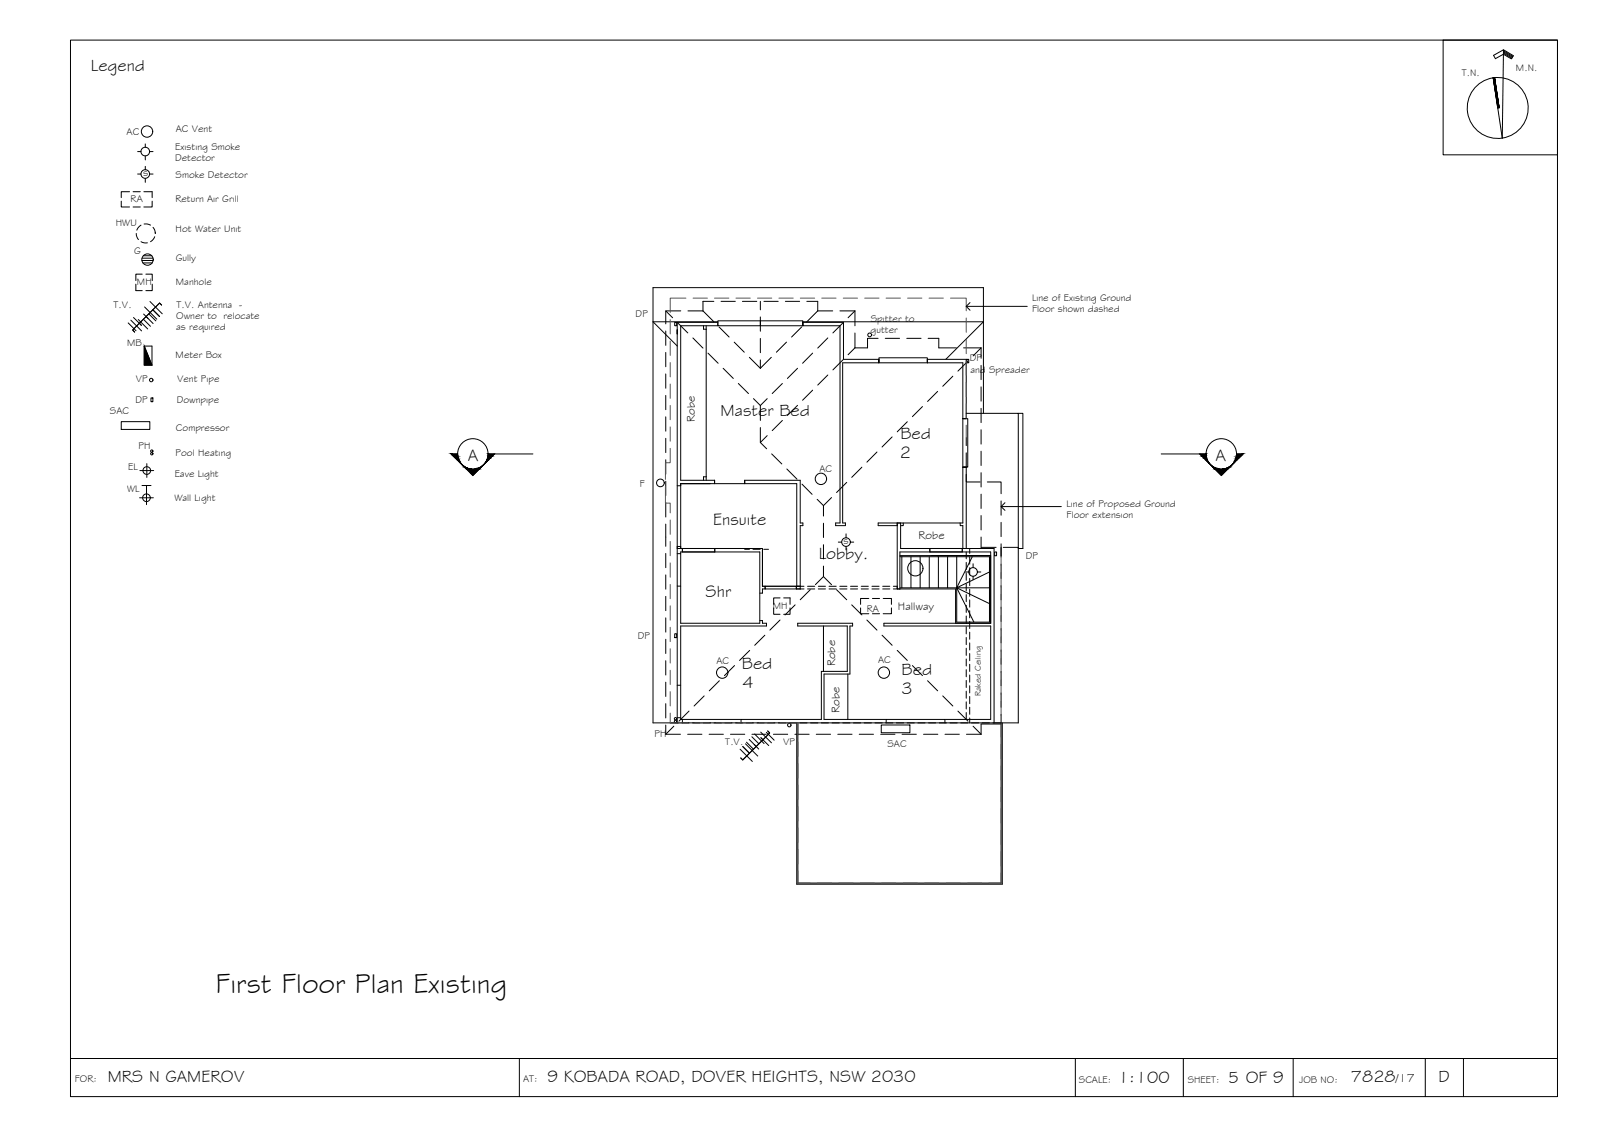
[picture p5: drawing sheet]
<svg xmlns="http://www.w3.org/2000/svg" width="420mm" height="297mm" viewBox="0 0 420 297" stroke-linecap="round" stroke-linejoin="round" font-family="sans-serif">
<!-- layer: BORDER -->
<g fill="none" stroke="#000" stroke-width=".26">
<path d="M18.5 10.5h390v277h-390zM378.5 10.5h30v30.1h-30zM394.3 13.1l2.6 1.5-.5 .8-2.1-1.2-2.1 1.2-.5-.9 2.6-1.4-.3 23.1-2.4-15.8M394.3 13.3l2.5 1.5M394.3 13.6l2.4 1.4M394.3 13.9l2.2 1.3M392 20.4l1.2 7.9M18.5 277.5h390M136.2 277.5v10M282 277.5v10M310.4 277.5v10M339.2 277.5v10"/>
<path d="M373.8 277.5v10M383.8 277.5v10"/>
<circle cx="392.8" cy="28.3" r="8"/>
</g>
<!-- layer: EXISTING -->
<g fill="none" stroke="#000" stroke-width=".26">
<path d="M177.6 87.6v-1.1v1.1M184.5 85.4v.9h.7M185.2 85.4v40.5M177.6 127.4h.9M185.2 125h-.7v.9M187.4 126.8v-.9h-8.9v-40.5h9.8v-.9h-10.7v105M195.3 126.8v-.9h14.6v11.2h.7v.7h-.7v16.6h-9.2v-.7h9.2h-9.9v-9.9h-22.4M235.3 137.8h-5v-.7h6.6v.7h-.7M236.9 137.1h15.6v-42h-31.5v42h.7v.7h-2.5v-.7h1.1v-51.7h-32v-1.3h22.3v1.3v-.9h10.6v9.7h9.3v.9v-1.3h12.7v1.3v-.9h10.2v15.6h-.9h1.3v12.7h-1.3h.9v21.3h-17.2v-6.7h-.9v17.3M251.8 137.1v.7h.7v6M177.6 153.7h.9M177.6 145.2h.9"/>
<path d="M177.6 143.3h.9M178.5 144.7h20.8v18.7h-20.8zM178.5 143.8v-17h30.5v26.9M187.5 143.8v.9h-8.5v-.9v.9M195.3 144h1.3M197.5 144h1.9M200 144v9.7h.7v.7h-.7v1.1h-.7M200.3 144h1.3M210.9 153.7h-2v.7h2M211.8 154.4h1.9M211.8 153.7h1.9M214.6 154.4h1.9"/>
<path d="M214.6 153.7h1.9M217.4 154.4h1.9M217.4 153.7h1.9M220.2 154.4h1.9M220.2 153.7h1.9M223.1 154.4h1.8M223.1 153.7h1.8M225.9 154.4h1.8M225.9 153.7h1.8M228.7 154.4h1.9M228.7 153.7h1.9M231.5 154.4h1.9"/>
<path d="M231.5 153.7h1.9M234.3 153.7h1v.7h.7v-9.7h23.8v18.7h-28v.7h28v24.5h-43.7v-11.9h6.8v-12.6h.7v-.7h-14.4v.7h13v11.9h-6.8v12.6h-36.9v-24.5h22.5v-.7h-1v-.7h-.7M234.3 154.4h16.3v9M236 146h23.5v17.1h-8.6v-9h8.6M236 145.7h23.8M236.2 143.8h24.5v45.7M236.5 146v8.1M238.9 146v8.1M241.3 146v8.1M243.7 146v8.1M243.9 143.8h8.5v.9h-8.5zM243.9 143.8v.9"/>
<path d="M246.1 146v8.1M248.5 146v8.1M250.9 146v8.1h-14.9M252.4 143.8v.9M253.4 144.7v1.8M253.4 147.4v1.9M253.4 150.3v1.8M253.4 153.1v1.8M253.4 155.9v1.8M253.4 158.7v1.9M254.3 143.8v1.3M254.3 146v1.9"/>
<path d="M254.3 148.8v1.9M254.3 151.7v1.8M254.3 154.5v1.9M254.3 157.3v1.9M255 146l-4.1 8.1 8.6-4.1M259.5 158.3l-8.6-4.2 4.5 9M177.6 179.7h.9M216 164.1v11.9M222.4 176.7v11.9M253.4 161.5v1.9M253.4 164.3v1.9M253.4 167.1v1.9"/>
<path d="M253.4 169.9v1.9M253.4 172.8v1.8M253.4 175.6v1.8M253.4 178.4v1.8M254.3 160.1v1.9M254.3 162.9v1.9M254.3 165.7v1.9M254.3 168.5v1.9M254.3 171.3v1.9M254.3 174.2v1.8M254.3 177v1.9M254.3 179.8v1.9"/>
<path d="M175.8 189.5h86.8v42h-53.3v-42M177.6 188.2h.9M179 188.6v.9M194.4 188.6v.9M232.4 188.6v.9M247.8 188.6v.9M253.4 181.2v1.9M253.4 184v1.9M253.4 186.8v1.8M254.3 182.6v1.9M254.3 185.4v1.9M254.3 188.2v1.3"/>
</g>
<!-- layer: ROOFPLAN -->
<g fill="none" stroke="#000" stroke-width=".26">
<path d="M187.2 79h-2.8v2.6M189.1 79h3.8M194.7 79h3.8M199.4 79v2.2M200.3 79h3.8M206 79h3.7M211.6 79h2.9v2.6M174.6 86.8v3.7M174.6 92.4v3.8M174.6 98v3.8M174.6 81.5l1.8 1.8M177.7 84.6l2.7 2.7"/>
<path d="M178.5 81.5h-3.9v3.4M180.4 81.5h4l2.8 2.9M181.7 88.6l2.7 2.7M185.7 92.6l2.6 2.6M188.3 84.4h-17l6.3 6.3M188.6 85.7l2.6 2.7M189.7 96.6l2.6 2.6M192.6 89.7l2.6 2.6M196.5 93.7l2.9 2.9M199.4 83.1v3.7M199.4 88.7v3.8M199.4 94.4v2.2"/>
<path d="M202.3 93.7l-2.9 2.9M206.3 89.7l-2.7 2.6M209.2 96.6l-2.7 2.6M210.3 85.7l-2.7 2.7M210.6 84.4h47.3l-9.8 9.8M213.1 92.6l-2.6 2.6M217.1 98.3l-2.6 2.7M217.1 88.6l-2.6 2.7M218.4 81.5h-3.9l-2.9 2.9M220.3 81.5h3.9M221.1 94.3l-2.7 2.7M221.1 84.6l-2.7 2.7"/>
<path d="M224.2 91.2l-1.8 1.8M224.2 81.5l-1.8 1.8M224.2 81.5v3.9M224.2 87.3v3.9M230.3 88.7h-2.8v2.5h-3.3M232.2 88.7h3.7M237.8 88.7h3.8M243.4 88.7h2.8v2.5h4.6M249.9 98.6l-2.6 2.7M252.7 91.2h4.6M253.9 94.7l-2.7 2.6M257.3 91.2v2.7"/>
<path d="M257.3 95.8v3.7M257.3 91.2l-2.1 2.1M174.6 103.7v3.7M174.6 109.3v3.7M174.6 114.9v3.8M193.6 100.5l2.7 2.7M197.6 104.5l1.8 1.8M199.4 112.1v3.9M199.4 116l1.7 1.7M201.2 104.5l-1.8 1.8v3.9M201.2 114.2l-1.8 1.8M202.4 119l2.6 2.6"/>
<path d="M205.2 110.2l-2.7 2.7M205.2 100.5l-2.7 2.7M209.2 106.3l-2.7 2.6M213.1 102.3l-2.6 2.6M230 118.5l-2.6 2.7M234 114.5l-2.7 2.7M238 110.6l-2.7 2.6M241.9 106.6l-2.6 2.6M245.9 102.6l-2.6 2.7M257.3 101.4v3.8M257.3 107.1v3.7M257.3 112.7v3.7"/>
<path d="M257.3 118.3v3.7M257.9 108.4v-33h-86.6v114.1h6.3M174.6 120.5v3.8M174.6 126.2v3.7M174.6 131.8v3.7M174.6 137.4v5.8M206.4 123l2.6 2.6M210.3 126.9l2.7 2.7M214.3 130.9l1.7 1.7v2.7M216 137.2v3.7M218.1 130.4l-2.1 2.2M222.1 126.5l-2.7 2.6"/>
<path d="M226 122.5l-2.6 2.7M257.3 123.9v3.8M257.3 129.6v3.7M257.3 135.2v3.7M174.6 145.1v3.7M174.6 150.7v3.8M174.6 156.4v3.7M208.5 158.6l-2.6 2.6M212.5 154.6l-2.6 2.6M216 151.2l2.1 2.1M216 151.2l-2.1 2.1M216 142.8v3.8"/>
<path d="M216 148.4v2.8M219.4 154.6l2.7 2.6M223.4 158.6l2.6 2.6M257.3 140.8v2.7h3.9M262.6 143.5v2.5M262.6 147.9v3.8M262.6 153.5v3.8M262.6 159.2v3.7M263.1 143.5h4v46h-6.4M174.6 162v3.7M174.6 167.6v3.7M174.6 173.2v3.8"/>
<path d="M174.6 178.9v3.7M188.7 178.5l-2.7 2.6M192.6 174.5l-2.6 2.6M196.6 170.5l-2.6 2.7M200.6 166.5l-2.7 2.7M204.6 162.6l-2.7 2.6M227.4 162.6l2.6 2.6M231.3 166.5l2.7 2.7M235.3 170.5l2.7 2.7M239.3 174.5l2.6 2.6M243.3 178.5l2.6 2.6M262.6 164.8v3.7"/>
<path d="M262.6 170.4v3.8M262.6 176v3.8M174.6 192.5h3.9M174.6 184.5v3.7M174.6 190.1v2.4M176.7 190.4l-2.1 2.1M180.3 192.5h3.8M180.7 186.4l-2.6 2.7M184.7 182.4l-2.7 2.7M186 192.5h3.7M191.6 192.5h3.7M197.2 192.5h3.8"/>
<path d="M202.8 192.5h3.8M208.5 192.5h3.7M209 189.5v42.3h53.9v-42.3M214.1 192.5h3.7M219.7 192.5h3.8M225.3 192.5h3.8M231 192.5h3.7M236.6 192.5h3.7M242.2 192.5h3.8M247.3 182.4l2.6 2.7M247.8 192.5h3.8M251.2 186.4l2.7 2.7"/>
<path d="M253.5 192.5h3.8M255.2 190.4l2.1 2.1M262.6 181.7v3.7M262.6 187.3v2.5h-5.3v2.7"/>
</g>
<!-- layer: SERVICES -->
<g fill="none" stroke="#000" stroke-width=".26">
<path d="M36.1 39.7h.9M38.1 37.7v.9M39.3 39.7h.8M31.8 52.7v1.6h2.2M34 50.3h-2.2v1.5M34.9 54.3h1.9M34.9 50.3h1.9M36.1 45.6h.9M37 59l-.7 .6-.4 .7M37.7 50.3h2.2v1.5M37.8 58.7h.9l.8 .3M38.1 40.9v1"/>
<path d="M38.1 43.6v.9M38.1 46.8v1M39.3 45.6h.8M39.9 52.7v1.6h-2.2M40.1 59.6l.5 .7 .1 .9M35.6 74.5v1.7h1.7M35.7 61.2l.2 .9 .4 .7M37 63.4l.8 .3h.9M37.2 68.3h3M37.3 67.7h2.9M37.3 71.9h-1.7v1.7M37.5 68.9h2.4"/>
<path d="M37.6 67h2.2M38.3 71.9h1.6v1.7M39.3 79.1l3.3 3.2M39.9 74.5v1.7h-1.6M40.6 62.1l-.5 .7-.6 .6M40.7 61.2h.1M41.9 79.5l.5 .5-.5-.5-7.1 7 .5 .6-.5-.6zM33.6 84.7l2.1 2M34.3 83.9l2.8 2.9M35 83.2l2.1 2.1-.5-.5M36.3 83.8l2.4 2.4M37.6 83.7l1.9 1.8"/>
<path d="M37.7 82.3l2.5 2.5M37.8 90.7l2 5h-2v-5h2l.1 5M37.9 80.5l3.2 3.2M39 82.3l1.9 1.8M40.1 81.2l1.8 1.8M177 84.5h.5v.9h-.5zM253.6 94.2h.5v.9h-.5zM31.8 110.5h7.5v2.1h-7.5zM39.6 104.3h.5v1h-.5zM36.6 130.5h3.6M36.7 123.4h3.6M37.2 127.3h2.4"/>
<path d="M38.4 127.3v5M38.5 121.6v3.6M221.9 140v1M202.9 159.4v1.7h1.7M204.6 156.8h-1.7v1.6M205.5 156.8h1.7v1.6M207.2 159.4v1.7h-1.7M219.9 142.1h.9M221.9 143.3v.9M223 142.1h.9M225.7 159.4v1.5h2.2M227.9 156.9h-2.2v1.5"/>
<path d="M228.8 156.9h1.9M231.6 156.9h2.2v1.5M233.8 159.4v1.5h-2.2M253.2 150h.9M255.2 147.8v1M255.2 151.1v.9M256.3 150h.9M260.9 144.7h.5v1h-.5zM177 166.2h.5v1h-.5zM228.8 160.9h1.9M194.1 196.4l3.2 3.2M194.3 198.7l.5 .5 7.1-7-.6-.6 .6 .6-7.1 7z"/>
<path d="M194.8 195.7l1.8 1.8M195.5 195l3.2 3.2M195.8 194.6l1.8 1.8M196.5 193.9l2.5 2.5M197.2 193.2l1.8 1.8M197.8 195.2l.5 .5M197.9 192.4l2.5 2.5M199.5 191.9l2.8 2.8M199.6 193.4l2 2.1M201 192l2 2M231.1 190.1h7.5v2h-7.5z"/>
<circle cx="38.1" cy="39.7" r="1.13"/>
<circle cx="38.6" cy="34.5" r="1.49"/>
<circle cx="38.1" cy="45.6" r="1.13"/>
<circle cx="38.7" cy="68.1" r="1.49"/>
<circle cx="39.7" cy="99.6" r=".46"/>
<circle cx="228.1" cy="87.8" r=".5"/>
<circle cx="39.8" cy="119" r=".31"/>
<circle cx="39.8" cy="118.3" r=".31"/>
<circle cx="38.4" cy="130.5" r="1.01"/>
<circle cx="38.5" cy="123.4" r="1.01"/>
<circle cx="173.2" cy="126.6" r="1.01"/>
<circle cx="215.3" cy="125.5" r="1.49"/>
<circle cx="221.9" cy="142.1" r="1.13"/>
<circle cx="255.2" cy="149.9" r="1.13"/>
<circle cx="189.4" cy="176.3" r="1.49"/>
<circle cx="231.8" cy="176.3" r="1.49"/>
<circle cx="177.2" cy="188.4" r=".31"/>
<circle cx="177.2" cy="189.1" r=".31"/>
<circle cx="207" cy="190.1" r=".46"/>
</g>
<!-- layer: DOORS -->
<path d="M187.4 125.9v.9M195.3 125.9v.9" fill="none" stroke="#000" stroke-width=".26"/>
<!-- layer: PLUMBING -->
<path d="M178.5 126.8h7.8M178.5 143.8h7.8" fill="none" stroke="#000" stroke-width=".26"/>
<!-- layer: WINDOWS -->
<path d="M199.4 84.1v1.3" fill="none" stroke="#000" stroke-width=".26"/>
<!-- layer: TEXT -->
<circle cx="240.1" cy="149" r="2" fill="none" stroke="#000" stroke-width=".26"/>
<!-- layer: SERVICES -->
<path d="M37.8 90.7l2 5h-2z" fill="#000" stroke="#000" stroke-width=".26"/>
<!-- layer: EXISTING -->
<g fill="none" stroke="#545454" stroke-width=".26">
<path d="M179.9 78.2h-4.1v3.7M181.8 78.2h3.7M187.4 78.2h3.8M193 78.2h3.8M198.7 78.2h3.7M204.3 78.2h3.7M209.9 78.2h3.8M215.5 78.2h3.8M221.2 78.2h3.7M226.8 78.2h3.7M232.4 78.2h3.8M238 78.2h3.8"/>
<path d="M243.7 78.2h3.7M249.3 78.2h4.1v3.3M175.8 83.8v3.7M175.8 89.4v3.8M175.8 95.1v3.7M253.4 83.4v3.7M253.4 89v3.7M253.4 94.6v3.8M175.8 117.6v3.7h-1.3v4.4M175.8 100.7v3.7M175.8 106.3v3.7M175.8 111.9v3.8"/>
<path d="M253.4 100.2v3.8M253.4 105.9v3.7M253.4 111.5v3.3M174.5 127.5v4.4h1.3v2.6M175.8 136.3v3.8M175.8 142v3.7M175.8 147.6v3.7M175.8 153.2v3.8M175.8 158.8v3.8M262.6 145.7v2.6M262.6 150.1v3.8M262.6 155.8v3.7"/>
<path d="M175.8 164.5v3.7M175.8 170.1v3.7M175.8 175.7v3.8M262.6 161.4v3.8M262.6 167v3.8M262.6 172.6v3.8M262.6 178.3v3.7M175.8 187v2.5h4.5M175.8 181.3v3.8M182.2 189.5h3.8M187.8 189.5h3.8M193.4 189.5h3.8"/>
<path d="M199.1 189.5h3.7M204.7 189.5h4.6v3.2M209.3 194.6v3.7M262.6 183.9v3.8M262.6 189.5v3.8M262.6 195.1v3.8M209.3 200.2v3.8M209.3 205.8v3.8M209.3 211.4v3.8M209.3 217.1v3.7M262.6 200.8v3.7M262.6 206.4v3.8"/>
<path d="M262.6 212v3.8M262.6 217.6v3.8M209.3 228.3v3.2h3.2M209.3 222.7v3.8M214.4 231.5h3.7M220 231.5h3.7M225.6 231.5h3.7M231.2 231.5h3.8M236.9 231.5h3.7M242.5 231.5h3.7M248.1 231.5h3.7M253.7 231.5h3.8"/>
<path d="M262.6 228.9v2.6h-3.2M262.6 223.3v3.7"/>
</g>
<!-- layer: NEWWORK -->
<path d="M253.4 108.4h13.7v35.4h1.2v-35.4h-1.2M253.4 114.8v2M253.4 118.7v3.8M253.4 124.3v2.1h3.7M258.9 126.4h3.7v3M262.6 131.3v3.8M262.6 136.9v3.8M262.6 142.6v3.1" fill="none" stroke="#000" stroke-width=".26"/>
<!-- layer: SECTION POINT -->
<g fill="#000" stroke="#000" stroke-width=".26">
<path d="M120.8 121.4l.4 .4zM121.6 122.2l.5 .3zM122.4 123h3.3l-1.7 1.7zM126.4 122.2l.5-.4zM127.2 121.4l-.3 .4zM317.1 121.4l.4 .4zM317.5 121.8l.4 .4zM318.7 123h3.3l-1.7 1.7zM322.2 122.5l.6-.3zM323.5 121.4l-.4 .4z"/>
<path d="M118.4 119l.5 .5h1.2zM118.4 119h1.6l.1 .5z"/>
<path d="M128 119v.5h1.2zM128 119h1.7l-.5 .5z"/>
<path d="M315.2 119.5l1.1-.5v.5zM314.6 119l.6 .5 1.1-.5z"/>
<path d="M324.3 119.5l1.7-.5-.6 .5zM324.3 119v.5l1.7-.5z"/>
<path d="M118.9 119.5l.5 .6h.8zM118.9 119.5h1.2l.1 .6z"/>
<path d="M119.4 120.1l.5 .4h.4zM119.4 120.1h.8l.1 .4z"/>
<path d="M119.9 120.5l.7 .5zM119.9 120.5h.4l.3 .5z"/>
<path d="M120.4 121l.4 .4zM120.4 121h.2l.2 .4z"/>
<path d="M121.9 122.5l.2 .3h.5zM121.9 122.5l.7 .3z"/>
<path d="M121.6 122.2l.5 .3zM121.2 121.8l.4 .4z"/>
<path d="M122.1 122.8l.2 .1h.9zM122.1 122.8l1.1 .1z"/>
<path d="M122.3 122.9l1.4 .1zM122.3 122.9l1.4 .1z"/>
<path d="M124.3 123h1.4zM124.9 122.9h.9z"/>
<path d="M124.9 122.9h.9l-.4-.1zM125.4 122.8h.5l-.1 .1z"/>
<path d="M125.4 122.8h.5v-.3zM125.9 122.5h.3l-.3 .3z"/>
<path d="M125.9 122.5l.5-.3zM126.4 122.2l-.2 .3z"/>
<path d="M127.5 121l-.3 .4zM127.5 121h.2l-.4 .4z"/>
<path d="M127.7 120.5l-.2 .5h.2zM127.7 120.5h.5l-.5 .5z"/>
<path d="M127.9 120.1l-.2 .4h.5zM127.9 120.1h.8l-.5 .4z"/>
<path d="M128 119.5l-.1 .6h.8zM128 119.5h1.2l-.5 .6z"/>
<path d="M315.7 120.1l.6-.6 .1 .6zM315.2 119.5l.5 .6 .6-.6z"/>
<path d="M316.4 120.1l.2 .4h-.4zM315.7 120.1l.5 .4 .2-.4z"/>
<path d="M316.6 120.5l.3 .5h-.2zM316.2 120.5l.5 .5-.1-.5z"/>
<path d="M316.9 121l.2 .4zM316.7 121l.4 .4-.2-.4z"/>
<path d="M317.9 122.2l.5 .3zM317.9 122.2l.3 .3z"/>
<path d="M318.4 122.5l.5 .3h-.5zM318.2 122.5l.2 .3v-.3z"/>
<path d="M318.6 122.9l.3-.1 .6 .1zM318.4 122.8l.2 .1 .3-.1z"/>
<path d="M318.7 123h1.3zM318.6 122.9h.9z"/>
<path d="M320.6 123l1.5-.1zM320.6 123l1.5-.1z"/>
<path d="M321.2 122.9l1-.1-.1 .1zM321.2 122.9l1-.1z"/>
<path d="M321.7 122.8l.8-.3-.3 .3zM321.7 122.8l.8-.3z"/>
<path d="M322.2 122.5l.6-.3zM322.7 122.2l.4-.4z"/>
<path d="M323.5 121.4l.5-.4zM323.8 121l-.3 .4 .5-.4z"/>
<path d="M323.8 121l.6-.5zM324 120.5l-.2 .5 .6-.5z"/>
<path d="M324 120.5l.9-.4-.5 .4zM324.2 120.1l-.2 .4 .9-.4z"/>
<path d="M324.2 120.1l1.2-.6-.5 .6zM324.3 119.5l-.1 .6 1.2-.6z"/>
</g>
<g fill="none" stroke="#000" stroke-width=".26">
<path d="M120 119h-1.6l5.6 5.7 5.7-5.7M128 119h11.8M304.6 119h11.7M314.6 119l5.7 5.7 5.7-5.7h-1.7"/>
<circle cx="124" cy="119" r="4"/>
<circle cx="320.3" cy="119" r="4"/>
</g>
<!-- layer: 0 -->
<path d="M254.4 79.3l-1 1 1 1M253.4 80.3h16M262.6 132.8h15.7M263.6 131.8l-1 1 1 1" fill="none" stroke="#000" stroke-width=".26"/>
<!-- layer: BORDER -->
<g fill="#000" stroke="#000" stroke-width=".26">
<path d="M391.6 20.4l1.3 7.9zM391.6 20.4h.4l.9 7.9z"/>
<path d="M392 20.4l.9 7.9h.3zM392 20.4l1.2 7.9z"/>
</g>
<text font-size="7.5" x="56.5" y="260.4">First Floor Plan Existing</text>
<g font-size="4.5">
<text x="23.9" y="18.5">Legend</text>
<text x="189" y="109">Master Bed</text>
<text x="236.2" y="115.1">Bed</text>
<text x="122.7" y="120.9">A</text>
<text x="236" y="120.1">2</text>
<text x="318.8" y="120.9">A</text>
<text x="187.1" y="137.7">Ensuite</text>
<text x="214.7" y="146.7">Lobby.</text>
<text x="185.1" y="156.5">Shr</text>
<text x="194.6" y="175.3">Bed</text>
<text x="236.5" y="176.9">Bed</text>
<text x="194.7" y="180.3">4</text>
<text x="236.5" y="181.9">3</text>
<text x="28.3" y="283.6">MRS N GAMEROV</text>
<text x="143.5" y="283.6">9 KOBADA ROAD, DOVER HEIGHTS, NSW 2030</text>
<text x="293.2" y="283.9">1:100</text>
<text x="322.1" y="283.8">5 OF 9</text>
<text x="354.3" y="283.7">7828</text>
<text x="377.3" y="283.7">D</text>
</g>
<text font-size="3.2" x="366.1" y="283.7">/17</text>
<g font-size="3">
<text x="182.3" y="110.6" transform="rotate(-91 182.3 110.6)">Robe</text>
<text x="240.9" y="141.3">Robe</text>
<text x="235.5" y="159.8">Hallway</text>
<text x="219" y="174.7" transform="rotate(-90 219 174.7)">Robe</text>
<text x="220.1" y="186.9" transform="rotate(-90 220.1 186.9)">Robe</text>
</g>
<g font-size="2.7">
<text x="37.6" y="46.2">s</text>
<text x="221.2" y="142.7">s</text>
</g>
<g font-size="2.6">
<text x="383.4" y="19.9">T.N.</text>
<text x="397.6" y="18.6">M.N.</text>
<text x="33.2" y="35.4">AC</text>
<text x="46.1" y="34.7">AC Vent</text>
<text x="45.9" y="39.3">Existing Smoke</text>
<text x="45.9" y="42.2">Detector</text>
<text x="46" y="46.6">Smoke Detector</text>
<text x="34.3" y="53">RA</text>
<text x="46" y="53.1">Return Air Grill</text>
<text x="30.4" y="59.2">HWU</text>
<text x="46" y="60.7">Hot Water Unit</text>
<text x="35.2" y="66.5">G</text>
<text x="46.1" y="68.6">Gully</text>
<text x="35.9" y="74.6">MH</text>
<text x="46.2" y="74.7">Manhole</text>
<text x="29.8" y="80.7">T.V.</text>
<text x="46.2" y="83.7">Owner to relocate</text>
<text x="46.3" y="80.7">T.V. Antenna -</text>
<text x="166.7" y="83.2">DP</text>
<text x="270.7" y="78.8">Line of Existing Ground</text>
<text x="270.7" y="81.7">Floor shown dashed</text>
<text x="46.2" y="86.6">as required</text>
<text x="228.3" y="87.2">gutter</text>
<text x="228.4" y="84.3">Spitter to</text>
<text x="33.3" y="90.7">MB</text>
<text x="46.1" y="93.8">Meter Box</text>
<text x="254.4" y="94.8">DP</text>
<text x="35.6" y="100.3">VP</text>
<text x="46.4" y="100.3">Vent Pipe</text>
<text x="254.5" y="97.7">and Spreader</text>
<text x="35.6" y="105.6">DP</text>
<text x="46.4" y="105.6">Downpipe</text>
<text x="28.8" y="108.6">SAC</text>
<text x="46.2" y="113.1">Compressor</text>
<text x="36.4" y="117.6">PH</text>
<text x="46" y="119.5">Pool Heating</text>
<text x="33.6" y="123.2">EL</text>
<text x="45.8" y="125">Eave Light</text>
<text x="214.9" y="123.6">AC</text>
<text x="33.3" y="128.9">WL</text>
<text x="45.7" y="131.3">Wall Light</text>
<text x="167.8" y="127.6" transform="rotate(-2 167.8 127.6)">F</text>
<text x="279.7" y="132.9">Line of Proposed Ground</text>
<text x="279.7" y="135.8">Floor extension</text>
<text x="269.1" y="146.5">DP</text>
<text x="202.7" y="159.7">MH</text>
<text x="227.3" y="160.3">RA</text>
<text x="167.3" y="167.6">DP</text>
<text x="230.3" y="173.9">AC</text>
<text x="187.9" y="174.1">AC</text>
<text x="171.6" y="193.3">PH</text>
<text x="190.2" y="195.3">T.V.</text>
<text x="205.4" y="195.4">VP</text>
<text x="232.8" y="195.8">SAC</text>
<text x="19.6" y="283.7">FOR:</text>
<text x="137.2" y="283.6">AT:</text>
<text x="282.9" y="283.9">SCALE:</text>
<text x="311.5" y="283.9">SHEET:</text>
<text x="340.7" y="283.9">JOB NO:</text>
</g>
<text font-size="2.2" x="257.3" y="182.6" transform="rotate(-90 257.3 182.6)">Raked Ceiling</text>
</svg>
